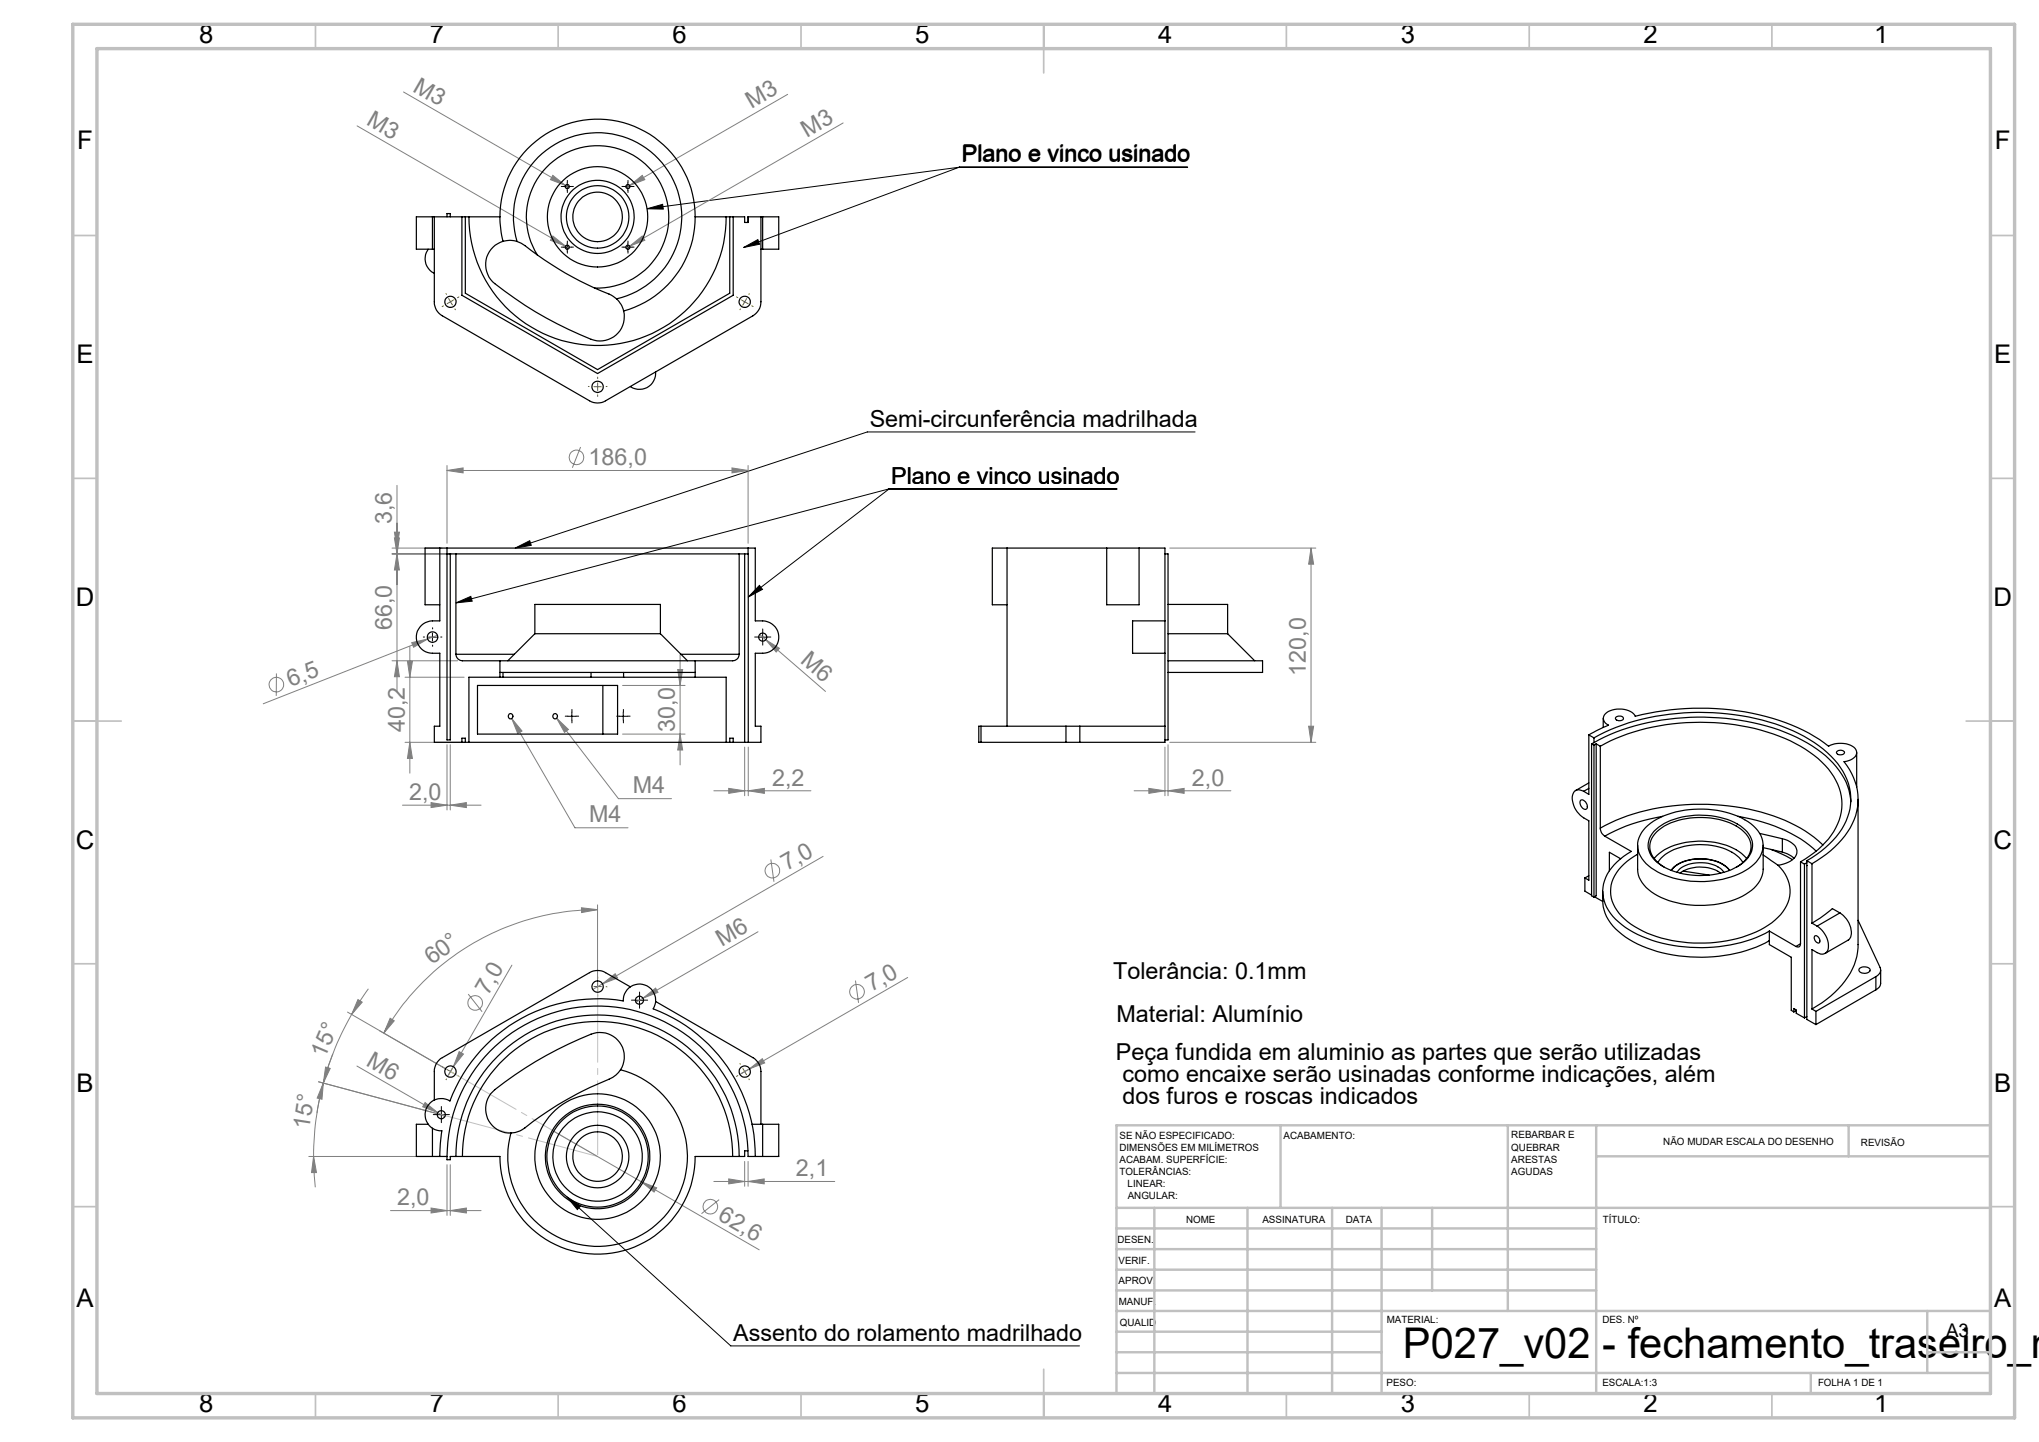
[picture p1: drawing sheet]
<svg xmlns="http://www.w3.org/2000/svg" width="420mm" height="297mm" viewBox="0 0 420 297" stroke-linecap="round" stroke-linejoin="round" font-family="sans-serif">
<g fill="none" stroke="#808080" stroke-width=".21">
<path d="M83.1 18.9l33.4 19.3M162.2 19.4l-32.5 18.8M73.6 25.9l42.9 24.8M113.9 36.1l2.6 2.1-3.1-1.2zM116.5 38.2l.7 .4M129.7 38.2l2.6-2.1 .5 .9zM129.7 38.2l-.7 .4M173.7 25.3l-44 25.4M113.9 48.6l2.6 2.1-3.1-1.2zM116.5 50.7l.7 .4M129.7 50.7l2.6-2.1 .5 .9zM129.7 50.7l-.7 .4"/>
<path d="M81.8 100v42.4M92.1 96.9l3.3-.5v1zM92.1 95.9v16M92.1 96.9h62M119.6 92.1l-1.7 4.2M150.8 96.4l3.3 .5-3.3 .5zM154.1 95.9v16M80.8 114.1h12.1M80.8 112.9h10.3M81.2 110.8h1.1l-.5 3.3zM81.2 109.6h1.1l-.5 3.3zM81.8 114.1l.5 3.3h-1.1z"/>
<path d="M240.9 112.9h30.1M270.1 112.9v40M270.1 112.9l.5 3.3h-1zM56.9 138.7v4.6M80.8 136.1h13.5M81.8 136.1l.5 3.3h-1.1zM83.4 139.5h12.2M83.9 136.2h1l-.5 3.3zM84.4 133.1v26.1M84.8 132.4l3.3-.8-2.9 1.7zM88.1 131.6l-33.9 13.4M90.1 130.8l-2 .8"/>
<path d="M139.6 137.9h1l-.5 3.3zM140.1 134.8v22.7M156.5 130.7l13.5 11.7M157.7 131.8l2.8 1.7-.6 .8zM83.4 152.9h12.2M84.4 152.9l.5 3.3h-1zM92.1 153.4v13.4M92.7 153.4v13.4M105.4 148l2.1 2.6-.9 .5zM105.4 148l13 22.5h11M114.7 147.9l2.4 2.3-.8 .6zM114.7 147.9l12.7 16.6h10.9"/>
<path d="M128.2 151.2h12.9M128.2 141.2h12.9M140.1 151.2l.5 3.3h-1zM153.4 153.9v10M154.1 153.9v10M240 153.9v10M240.6 153.4v10.5M240.9 152.9h30.1M269.6 149.6h1l-.5 3.3zM82.9 165.8h16.2M88.8 165.3l3.3 .5-3.3 .5zM92.7 165.8l3.4-.5v1z"/>
<path d="M147 162.9h20M150.1 162.4l3.3 .5-3.3 .5zM154.1 162.9l3.3-.5v1zM158.8 177l.6 4.6M169.5 176.4l-45.4 26.2M233.6 162.9h19.9M236.6 162.4l3.4 .5-3.4 .5zM240.6 162.9l3.3-.5v1zM105.4 198.8l-12 20.9M119.8 187l3.3 .4-3.3 .6zM123.1 187.4a50.7 50.7 0 0 0-44 25.4M123.1 186.4v15.8"/>
<path d="M156.1 191.9l-23.7 13.7M67.1 219.8l.9 .3-1.4 3zM68.5 217.1l-1.9 6M71.6 208.5l20.3 11.7-13.7-7.9M72.4 208.9a57.6 57.6 0 0 0-5.8 14.2M73.5 219.6l16.7 9.6M73.7 205.9l.9 .5-2.2 2.5zM75.9 203.7l-3.5 5.2M80.4 209.7l.8 .6-2.1 2.5zM93.4 219.7l-1.2 2M94.6 216.6l.9 .5-2.1 2.6zM96.4 204.7l2.9 3.7"/>
<path d="M124.1 202.6l2.6-2 .5 .8zM124.1 202.6l-2 1.2M132.4 205.6l2.6-2.1 .5 .9zM132.4 205.6l-1.4 .8M176.2 202l.6 4.5M187 201.3l-32.6 18.8M63.6 238.2h28.2M64.6 238.2l.6 3.3h-1zM64.6 238.2l.3 6.3M65.6 222.8l24.3 6.5M66.6 223.1l-.3 3.3-1-.2zM66.6 223.1l-.6 2.3-.7 3.9"/>
<path d="M66.6 223.1a56.9 56.9 0 0 0-2 15.1M87.6 227.1l2.6 2.1-3.1-1.2zM90.2 229.2l1.4 .8M92.1 239.9v10.4M92.7 239.9v10.4M114.1 233l42.3 24.4M153.4 239.2v5.1M154.1 239.2v5.1M154.4 220.1l2.6-2.1 .5 .9zM154.4 220.1l-2 1.2M80.4 249.3h18.7M88.8 248.8l3.3 .5-3.3 .5z"/>
<path d="M92.7 249.3l3.4-.5v1zM132.1 243.4l3.2 1.2-.6 .9zM147 243.3h24.9M148.1 247.1l-3.6 2.9M150.1 242.8l3.3 .5-3.3 .5zM154.1 243.3l3.3-.5v1z"/>
<circle cx="118.8" cy="94.2" r="1.5"/>
<circle cx="56.9" cy="141" r="1.51"/>
<circle cx="159.1" cy="179.3" r="1.51"/>
<circle cx="97.9" cy="206.6" r="1.5"/>
<circle cx="176.5" cy="204.3" r="1.51"/>
<circle cx="146.3" cy="248.5" r="1.5"/>
</g>
<g fill="none" stroke="#000" stroke-width=".21">
<path d="M116 38.4h1.7M116.8 37.6v1.7M128.5 38.4h1.7M129.3 37.6v1.7M197.7 34.4l-64.4 8.6M244.7 34.4h-47.1l-44.4 16.6M116 50.9h1.7M116.8 50.1v1.6M128.5 50.9h1.7M129.3 50.1v1.6M133.3 43l3.2-.9 .1 1zM153.2 51l2.9-1.6 .4 .9z"/>
<path d="M246.2 89h-67.6l-72.5 23.9M106.1 112.9l3-1.5 .3 .9zM183.1 100.7l-29 22.3M230.1 100.7h-47l-89.2 23.5M88.3 131.2h1.6M89.1 130.4v1.6M93.9 124.2l3.1-1.4 .3 1zM156.2 131.2h1.7M156.4 120.6l.7 .8-3 1.6zM157.1 130.4v1.6M116.9 147.5h1.7M117.8 146.7v1.6"/>
<path d="M127.6 147.5h1.6M128.4 146.7v1.6M130.9 206h1.6M131.7 205.2v1.6M90.1 229.6h1.6M90.9 228.7v1.7M116.8 246.6l2.8 1.8-.7 .7zM116.8 246.6l33.7 30.6h71.9"/>
</g>
<g fill="none" stroke="#808000" stroke-width=".21" stroke-dasharray="15.2 1.3 1.3 1.3" stroke-linecap="butt">
<path d="M92 60.7l-.2-.3M92.8 62.2l.4 .7M92.8 62.2l-.4-.8M93.7 63.6l.1 .3M121.4 79.6h-.3M123.1 79.7l.8-.1M123.1 79.7l-.8-.1M124.8 79.6h.3M152.6 63.6l-.2 .3M154.2 60.7l.2-.3M123.1 203.2h-.8M123.1 203.2h.8"/>
<path d="M124.8 203.2h.3M152.6 219.3l-.2-.3M92 222.2l-.2 .3M92.8 220.7l-.4 .7M92.8 220.7l.4-.7M154.2 222.2l.2 .3"/>
</g>
<path d="M152.7 61.8l.7 .4M153.4 62.2l-.4 .7M153.4 62.2l.7 .4M153.8 61.5l-.4 .7M153 220l.4 .7M153.4 220.7l.4 .7M153.4 220.7l-.7 .4M154.1 220.3l-.7 .4" fill="none" stroke="#808000" stroke-width=".21"/>
<g fill="none" stroke="#000" stroke-width=".21" stroke-dasharray="15.2 1.3 1.3 1.3">
<path d="M116 38.4h-.4M116.9 37.6v-.4M116.9 39.2v.5M117.7 38.4h.4M128.5 38.4h-.4M129.4 37.6v-.4M129.4 39.2v.5M130.2 38.4h.4M116 50.9h-.4M116.9 50.1v-.5M116.9 51.7v.4M117.7 50.9h.4"/>
<path d="M128.5 50.9h-.4M129.4 50.1v-.5M129.4 51.7v.4M130.2 50.9h.4M87.4 131.2h-.2M89.1 129.5v-.2M89.1 132.9v.2M90.8 131.2h.2M156.3 131.2h-.9M157.1 130.4v-.9M157.1 132v.9M157.9 131.2h.9"/>
<path d="M117 147.5h-.6M117.8 146.7v-.6M117.8 148.3v.6M118.6 147.5h.6M127.6 147.5h-.6M128.4 146.7v-.6M128.4 148.3v.6M129.2 147.5h.6M130.9 206h-.8M131.7 205.2v-.9M131.7 206.8v.9M132.6 206h.8"/>
<path d="M90.1 229.6h-.9M90.9 228.7v-.8M90.9 230.4v.8M91.7 229.6h.9"/>
</g>
<g fill="none" stroke="#808000" stroke-width=".21" stroke-dasharray="15.2 1.3 1.3 1.3">
<path d="M91.4 63l-.3 .2M92.8 62.2l-.7 .4M92.8 62.2l.7-.5M94.2 61.3l.3-.1M123.1 79.7v.8M123.1 79.7v-.9M123.1 78v-.3M152 61.3l-.3-.1M154.9 63l.3 .2M123.1 81.3v.4M91.4 219.9l-.3-.2M123.1 203.2v-.8"/>
<path d="M123.1 203.2v.8M123.1 201.5v-.3M123.1 204.9v.3M154.9 219.9l.3-.2M92.8 220.7l-.7-.4M92.8 220.7l.7 .4M94.2 221.5l.3 .2M152 221.5l-.3 .2"/>
</g>
<path d="M123.1 203.2v35M123.1 238.2l-30.3-17.5" fill="none" stroke="#c0c0c0" stroke-width=".21" stroke-dasharray="15.2 1.3 1.3 1.3" stroke-dashoffset="-.4"/>
<path d="M90.9 229.6l32.2 8.6" fill="none" stroke="#c0c0c0" stroke-width=".21" stroke-dasharray="15.2 1.3 1.3 1.3" stroke-dashoffset=".5"/>
<g fill="none" stroke="#c0c0c0" stroke-width=".35">
<path d="M65 5v5M115 5v5M165 5v5M215 5v10M265 5v5M315 5v5M365 5v5M15 48.5h5M410 48.5h5M15 98.5h5M410 98.5h5M15 148.5h10"/>
<path d="M405 148.5h10M15 198.5h5M410 198.5h5M15 248.5h5M410 248.5h5M65 287v5M115 287v5M165 287v5M215 282v10M265 287v5M315 287v5M365 287v5"/>
</g>
<g fill="none" stroke="#c0c0c0" stroke-width=".5">
<path d="M263.8 231.8v17M310.6 231.8v38.2M328.8 231.8v55.2M328.8 238.2h81.2M380.8 231.8v6.4M410 231.8h-180v55.2M230 248.8h180M230 257.3h98.8M230 253h98.8M237.8 248.8v38.2M257 248.8v38.2M274.4 248.8v38.2"/>
<path d="M284.6 248.8v38.2M295 248.8v17M230 265.8h98.8M230 261.5h98.8M230 278.5h54.6M230 274.3h54.6M230 270h180M397 278.5h13M397 270v12.8M230 282.8h180M373 282.8v4.2"/>
</g>
<path d="M15 5h400v287h-400zM20 10h390v277h-390z" fill="none" stroke="#c0c0c0" stroke-width=".7"/>
<path d="M156.4 120.6l.7 .8-3 1.6zM93.9 124.2l3.1-1.4 .3 1zM106.1 112.9l3-1.5 .3 .9zM116.8 246.6l2.8 1.8-.7 .7zM133.3 43l3.2-.9 .1 1zM153.2 51l2.9-1.6 .4 .9z" fill="#000"/>
<g fill="#808080">
<path d="M113.9 36.1l2.6 2.1-3.1-1.2z"/>
<path d="M84.8 132.4l3.3-.8-2.9 1.7z"/>
<path d="M129.7 50.7l2.6-2.1 .5 .9z"/>
<path d="M132.4 205.6l2.6-2.1 .5 .9z"/>
<path d="M94.6 216.6l.9 .5-2.1 2.6z"/>
<path d="M157.7 131.8l2.8 1.7-.6 .8z"/>
<path d="M132.1 243.4l3.2 1.2-.6 .9z"/>
<path d="M119.8 187l3.3 .4-3.3 .6zM80.4 209.7l.8 .6-2.1 2.5z"/>
<path d="M73.7 205.9l.9 .5-2.2 2.5zM66.6 223.1l-.3 3.3-1-.2z"/>
<path d="M67.1 219.8l.9 .3-1.4 3zM64.6 238.2l.6 3.3h-1z"/>
<path d="M87.6 227.1l-.5 .9 3.1 1.2zM113.9 48.6l-.5 .9 3.1 1.2z"/>
<path d="M92.7 249.3l3.4-.5v1zM88.8 248.8l3.3 .5-3.3 .5zM240.6 162.9l3.3-.5v1zM236.6 162.4l3.4 .5-3.4 .5z"/>
<path d="M114.7 147.9l1.6 2.9 .8-.6zM105.4 148l1.2 3.1 .9-.5zM150.1 242.8l3.3 .5-3.3 .5zM154.1 243.3l3.3-.5v1z"/>
<path d="M150.8 96.4l3.3 .5-3.3 .5zM92.1 96.9l3.3-.5v1zM154.1 162.9l3.3-.5v1zM150.1 162.4l3.3 .5-3.3 .5zM92.7 165.8l3.4-.5v1zM88.8 165.3l3.3 .5-3.3 .5z"/>
<path d="M154.4 220.1l3.1-1.2-.5-.9zM124.1 202.6l3.1-1.2-.5-.8zM129.7 38.2l3.1-1.2-.5-.9z"/>
<path d="M84.4 152.9l.5 3.3h-1zM83.9 136.2h1l-.5 3.3zM81.8 136.1l.5 3.3h-1.1zM81.2 110.8h1.1l-.5 3.3zM81.8 114.1l.5 3.3h-1.1zM81.2 109.6h1.1l-.5 3.3zM140.1 151.2l.5 3.3h-1zM139.6 137.9h1l-.5 3.3zM269.6 149.6h1l-.5 3.3zM270.1 112.9l.5 3.3h-1z"/>
</g>
<g fill="none" stroke="#000" stroke-width=".25">
<path d="M88.2 51.3a3.4 3.4 0 0 0 1.3 5M89.1 44.7h-3.3v6.6h3.3M89.1 44.7v6.6M89.1 44.7h13.9M89.1 51.3h.4M89.5 44.7v17.5a3.2 3.2 0 0 0 1.6 2.8l30.3 17.5a3.2 3.2 0 0 0 3.3 0l30.4-17.5a3.3 3.3 0 0 0 1.6-2.8v-17.5M92.1 44.7v-.7h.6v.7M95.1 44.7v16.1l28 16.1 27.9-16.1v-16.1M95.8 44.7v15.7l27.3 15.7 27.2-15.7v-15.7M96.6 44.7a26.5 26.5 0 0 0 26.5 26.5 26.5 26.5 0 0 0 26.5-26.5M103 44.7l.2 3.1 .4 1.9M103 44.7a20.1 20.1 0 0 1 20.1-20.2 20.1 20.1 0 0 1 20.1 20.2"/>
<path d="M103.6 49.7a5 5 0 0 0-1.7 8.7 76.5 76.5 0 0 0 20.4 11.7 5 5 0 0 0 6.1-6M103.6 49.7a4.7 4.7 0 0 1 2.9 0M106.5 49.7a17.3 17.3 0 0 1 11.9-21.7 17.3 17.3 0 0 1 21.5 12.4 17.3 17.3 0 0 1-12.9 21.2M106.5 49.7l1.6 .9 2.6 1.9M110.7 52.5a14.7 14.7 0 0 1 7.2-21.5 14.7 14.7 0 0 1 19.7 11.3 14.7 14.7 0 0 1-15.1 17M110.7 52.5a66.7 66.7 0 0 0 11.8 6.8M122.5 59.3l1.5 .7a7.8 7.8 0 0 1 3 1.6M143.2 44.7a20.1 20.1 0 0 1-14.8 19.4M143.2 44.7h10.2v1.1h.7v-1.1M156.7 51.3h.4M157.1 44.7h3.3v6.6h-3.3M157.1 44.7h-3v1.1"/>
<path d="M157.1 44.7v6.6M127 61.6a4.7 4.7 0 0 1 1.4 2.5M135 76.6a3.3 3.3 0 0 1-1.6 3.2 3.3 3.3 0 0 1-3.5-.2M90.6 112.9v15a4.3 4.3 0 0 0-4.1 1.2 3.3 3.3 0 0 0-.4 3.6 3.3 3.3 0 0 0 3 1.8h1.5v15.1h-1.1v3.3h7.1M90.6 112.9h-3v11.7h3M90.6 112.9h1.5M92.1 112.9h62M92.1 112.9v39.5h.6v-38.3M92.1 114.1h1.8M93.9 114.1h58.4M93.9 114.1v20.7M152.3 114.1h1.8v38.8"/>
<path d="M152.3 114.1v20.7M153.4 114.1v38.8M154.1 114.1h.1M154.1 112.9h1.5v15a4.3 4.3 0 0 1 4.1 1.2 3.3 3.3 0 0 1 .4 3.6 3.3 3.3 0 0 1-3 1.8h-1.5v15.1h1.1v3.3h-7.1M154.1 112.9v1.2M207.4 112.9h20.6M207.4 112.9h-3v11.7h3M207.4 112.9v36.7M228 112.9v11.7h6.6v-11.7M228 112.9h6.6M234.6 112.9h5.4v15M240 114.1h.6v38.3h-.6"/>
<path d="M93.9 134.8a1.39 1.39 0 0 0 1.3 1.3h7.8M93.9 134.8h12M103 138.5h40.2M103 136.1h40.2M103 139.5h.6M103 136.1v3.4M103 139.5h-6.4v13.4M103.6 139.5h18.1M103.6 138.5v1M110.2 130.5h25.8M110.2 130.5v-6h25.8v6M110.2 130.5l-5.6 5.6"/>
<path d="M121.7 139.5h6.7M121.7 138.5v1M128.4 139.5h14.8M128.4 138.5v1M136 130.5l5.6 5.6M140.3 134.8h12M143.2 136.1v3.4M143.2 139.5h6.4v13.4M152.3 134.8a1.33 1.33 0 0 1-1.4 1.3h-7.7M240 127.9h-6.7v6.6h6.7M240 127.9v6.6M240 134.5v18.4h-17.6"/>
<path d="M240.6 136.1h19.5v2.4h-19.5M240.6 130.5h12.3M240.6 124.5h12.3v6M252.9 130.5l5.5 5.6M95.1 152.9v-.9h.7v.9M96.6 152.9h53M98.4 141.2h28.8v10h-28.8zM124.2 141.2v10M150.3 152.9v-.9h.7v.9M202.1 149.6h-.5v3.3h.5M202.1 152.9h17.5M202.1 149.6h17.5"/>
<path d="M202.1 149.6v3.3M219.6 149.6h2.8M219.6 152.9h2.8M219.6 149.6v3.3M222.4 149.6h17.6M222.4 149.6v3.3M327.3 151.4l4-2a1.47 1.47 0 0 1-1-1.4 1.47 1.47 0 0 1 1-1.5 4.8 4.8 0 0 1 5.4 .7l.1 .3a52.2 52.2 0 0 1 34.7 2.9l3.3 1.9 1.9 1.4a5 5 0 0 1 5.4 .5 1.38 1.38 0 0 1-.5 2.1l-1.8 .6a11.9 11.9 0 0 1-.4 16l-2.3 2.3-3.9 2.7M327.3 151.4v12.2l-1.1-.6M327.3 151.4l1 .6M327.8 153.2l.5 .3M327.8 153.2v31.3l.5 .3M328.3 152a47.1 47.1 0 0 1 29-4.8 36 36 0 0 1 19.1 7.8 12.2 12.2 0 0 1 4.5 12.4 16.6 16.6 0 0 1-7.7 9.3l-1 .6"/>
<path d="M328.3 153a46.1 46.1 0 0 1 25.7-5.2 39.6 39.6 0 0 1 21.2 7.2 14.3 14.3 0 0 1 6 10.1M328.3 152v1M328.3 153.5v31.3M328.3 153l-.5 .2M328.8 153.2l.8 .5M328.8 153.2l-.5 .3M328.8 153.2v31.3l-.5 .3M329.6 153.7a43.8 43.8 0 0 1 24.9-4.8 39.8 39.8 0 0 1 17.4 5.4 15 15 0 0 1 7.4 9.7 11.4 11.4 0 0 1-4.1 10.3l-1.5 1.3-2.8 1.9M329.6 153.7v16.9M330.2 148v1.8M332.8 147.8a.9 .9 0 0 1 .9-.4 .9 .9 0 0 1 .7 .7 .98 .98 0 0 1-1.7-.2zM378.4 154.8a1.05 1.05 0 0 1 1.5 .2 .93 .93 0 0 1-.8 .5 .93 .93 0 0 1-.8-.6z"/>
<path d="M382.4 155v7.1M325.6 164.8a1.25 1.25 0 0 1 1.1 1.8 1.25 1.25 0 0 1-1.1-1.8zM326.2 163a1.49 1.49 0 0 0-1.8-.1 1.49 1.49 0 0 0-.5 1.7 5.4 5.4 0 0 0 3.4 4.4v12.3l-.8-.5M327.3 161.3l-2.8 1.5M327.3 162.4l-1.1 .6M329.6 170.6a1.95 1.95 0 0 0 1 1.6M329.6 170.6a44.3 44.3 0 0 1 26.3-4.6 34.6 34.6 0 0 1 18.6 7.1l1 1M330.6 172.2l5.4 3.2a10.4 10.4 0 0 0-5.9 8 8.6 8.6 0 0 0 4 7.1 26.9 26.9 0 0 0 16.5 4.7 29.5 29.5 0 0 0 13.9-3.4M333.8 176.9l-2.3-1.4v3.8M337.3 175.9a10.5 10.5 0 0 0-5.4 6.4 7.8 7.8 0 0 0 3.3 7.5 24.9 24.9 0 0 0 16 4.4 23.8 23.8 0 0 0 14.4-4.7 7.3 7.3 0 0 0 2.7-8.2l-.6-1.3-1.4-1.8M337.3 174.1v4.9a6.2 6.2 0 0 0 3.5 5.1 20.2 20.2 0 0 0 18.8 .1 6.5 6.5 0 0 0 3.6-5.2v-4.9M338.9 170.5a16.6 16.6 0 0 1 11.9-3.9 16.8 16.8 0 0 1 10.4 3.5 5 5 0 0 1 .1 7.9 16.9 16.9 0 0 1-12.1 3.5 16.2 16.2 0 0 1-10.1-3.6 4.9 4.9 0 0 1-.2-7.4z"/>
<path d="M340.7 171.2a13.8 13.8 0 0 1 10.1-3.3 12.8 12.8 0 0 1 9.1 3.4 4.1 4.1 0 0 1-.8 6.3 15.8 15.8 0 0 1-13.2 2.2 8.9 8.9 0 0 1-6.1-4.1 4 4 0 0 1 .9-4.5zM340.7 176.8a11.9 11.9 0 0 1 9.1-3.6 12.8 12.8 0 0 1 9.8 3.4l.2 .2M341.5 177.7a8.6 8.6 0 0 1 6.2-3.5 12.9 12.9 0 0 1 10.5 2.4l.8 1.1M342.5 168.1a35.7 35.7 0 0 0-11.9 4.1M342.8 178.6a4.9 4.9 0 0 1-2.9-5 6.8 6.8 0 0 1 5-4.4 15.7 15.7 0 0 1 13.8 1.7 4.1 4.1 0 0 1 0 7l-.9 .7M344.8 178.5a9.6 9.6 0 0 1 10.8 0l.7 .8a8.4 8.4 0 0 0-8.4-2.1 6 6 0 0 0-3.7 2.1zM345.4 179.7a5.8 5.8 0 0 1 5.2-2 5.3 5.3 0 0 1 4.5 2M346.1 179.8a7.5 7.5 0 0 1 8.3 0M346.7 179.4l5.3 .8M358 168.1a32.4 32.4 0 0 1 15.5 6.6l.6 .6M362.5 171.7l4.6 1.1M363.1 176.1l3.2 2.1"/>
<path d="M363.2 174.6l3.9 .9M364.8 175l3.2 1.4 1.2 .7M367.1 172.8a3.3 3.3 0 0 1 3 2.7 3.2 3.2 0 0 1-2.8 2.5l-1 .2M367.1 175.5l1.1 .4 1.3 .9M367.1 172.8v2.7M370.9 177.5l.8 .5M370.9 177.5v16.9M371.7 178v31.7M372.2 177.3v32.7l1.9 1M372.2 177.3l1 .6M372.2 177.7l-.5 .3M373.2 177.9v12.2"/>
<path d="M382.7 164.6v30a13.9 13.9 0 0 1-5.6 10.5l-1.8 1.4-2.1 1.3M326.5 180.8v2.7l1.3 .9M327.3 180.4l-.8 .4M328.4 184.7l1.7 1M330.1 183.6a9.1 9.1 0 0 0 4 8.8 26.9 26.9 0 0 0 16.5 4.8 29.5 29.5 0 0 0 13.9-3.5M364.5 191.8v2.8l4.5 2.6v10.9l.5 .3M364.5 191.8l5.4 3.1M370.9 194.4a.58 .58 0 0 1-.3 .6 .58 .58 0 0 1-.7-.1M370.9 194.4l-1 .5M373.2 190.1l1.1 .6M373.8 192.8a.94 .94 0 0 1 .9 .4 .94 .94 0 0 1 0 1 1.03 1.03 0 0 1-.9-1.4zM374.3 190.7a4.5 4.5 0 0 1 2 5.3l-.4 .4a1.54 1.54 0 0 1-1.6-.2l-1.1-.6v12.2"/>
<path d="M379 188l-1.6-.9-2.5 2-1.7 1M379 188a4.8 4.8 0 0 1 2.2 5l-.3 .5-4.9 2.9M379 188l-4.7 2.7M382.7 189.5l4.6 9.8a1.43 1.43 0 0 1-.9 1.9M383.1 199.4a1.47 1.47 0 0 1 2.1 .4 1.38 1.38 0 0 1-2.3 .1zM387.4 199.8v3l-.3 .5-.7 .6M129.9 203.3l-5.2-3a3.2 3.2 0 0 0-3.3 0l-30.3 17.5a3.2 3.2 0 0 0-1.6 2.9v5.9M135 206.3l20.1 11.5a3.4 3.4 0 0 1 1.6 2.9v10.9M369.5 208.4v-.7l.5 .3v.7l1.7 1M370 208.1l-.5 .3M372.2 209.4l-.5 .3M373.2 207.8l.9 .5"/>
<path d="M374.1 208.3v2.7M386.4 201.2l-12.3 7.1M386.4 201.2v2.7M386.4 203.9l-12.3 7.1M88.2 231.6h-2.4v6.6h3.3M89.1 238.2h3M89.1 232.4v5.8M90.6 238.2l.1-2.7 .3-2.6a3.3 3.3 0 0 1-3.3-4.2 3.3 3.3 0 0 1 5-1.9 32.5 32.5 0 0 1 35.7-20.6 3.3 3.3 0 0 1 4.2-3.4 3.3 3.3 0 0 1 1.9 5 32.4 32.4 0 0 1 21.1 30.4M92.1 238.2a31 31 0 0 1 31-31 31 31 0 0 1 31 31h3M92.1 238.2v.7h.6v-.7h1.2M93.9 238.2a29.2 29.2 0 0 1 29.2-29.1 29.2 29.2 0 0 1 29.2 29.1M93.9 238.2h1.4"/>
<path d="M95.3 238.2a27.8 27.8 0 0 1 27.8-27.8 27.8 27.8 0 0 1 27.8 27.8M95.3 238.2h7.7a20.1 20.1 0 0 0 20.1 20.1 20.1 20.1 0 0 0 20.1-20.1h7.7M127.8 220.3a6 6 0 0 1-3.6 2.5 70.7 70.7 0 0 0-16.6 9.9l-1.4 .6-1 .1M127.8 220.3a18.5 18.5 0 0 1 13.1 22.7 18.5 18.5 0 0 1-22.6 13.1 18.5 18.5 0 0 1-13.1-22.7M127.8 220.3a5 5 0 0 0-.3-5.8 5 5 0 0 0-5.8-1.5 76.1 76.1 0 0 0-20.2 11.9 5 5 0 0 0-1.1 5.5 5 5 0 0 0 4.8 3M150.9 238.2h1.4M154.1 237h-.7v1.2h-1.1M154.9 231.6h2.2M157.1 231.6h3.3v6.6h-3.3M157.1 231.6v6.6"/>
<circle cx="116.8" cy="38.4" r=".41"/>
<circle cx="129.3" cy="38.4" r=".41"/>
<circle cx="116.8" cy="50.9" r=".41"/>
<circle cx="123.1" cy="44.7" r="6.4"/>
<circle cx="123.1" cy="44.7" r="10.3"/>
<circle cx="123.1" cy="44.7" r="5.1"/>
<circle cx="123.1" cy="44.7" r="7.5"/>
<circle cx="129.3" cy="50.9" r=".41"/>
<circle cx="92.8" cy="62.2" r="1.16"/>
<circle cx="123.1" cy="79.7" r="1.18"/>
<circle cx="153.4" cy="62.2" r="1.16"/>
<circle cx="89.1" cy="131.2" r="1.08"/>
<circle cx="157.1" cy="131.2" r=".84"/>
<circle cx="105.1" cy="147.5" r=".52"/>
<circle cx="114.3" cy="147.5" r=".52"/>
<circle cx="123.1" cy="203.2" r="1.16"/>
<circle cx="131.7" cy="206" r=".83"/>
<circle cx="90.9" cy="229.6" r=".84"/>
<circle cx="92.8" cy="220.7" r="1.17"/>
<circle cx="123.1" cy="238.2" r="10.8"/>
<circle cx="123.1" cy="238.2" r="6.4"/>
<circle cx="123.1" cy="238.2" r="9.2"/>
<circle cx="123.1" cy="238.2" r="12.9"/>
<circle cx="123.1" cy="238.2" r="10.4"/>
<circle cx="123.1" cy="238.2" r="5.1"/>
<circle cx="153.4" cy="220.7" r="1.17"/>
</g>
<text font-size="8.7" x="289" y="279.7">P027_v02 - fechamento_traseiro_m</text>
<g font-size="5.3">
<text x="41" y="8.9">8</text>
<text x="88.5" y="8.9">7</text>
<text x="138.5" y="8.9">6</text>
<text x="188.5" y="8.9">5</text>
<text x="238.5" y="8.9">4</text>
<text x="288.5" y="8.9">3</text>
<text x="338.5" y="8.9">2</text>
<text x="386" y="8.9">1</text>
<text x="15.9" y="30.6">F</text>
<text x="410.9" y="30.6">F</text>
<text x="15.7" y="74.9">E</text>
<text x="410.7" y="74.9">E</text>
<text x="15.6" y="124.9">D</text>
<text x="410.6" y="124.9">D</text>
<text x="15.6" y="174.9">C</text>
<text x="410.6" y="174.9">C</text>
<text x="15.7" y="224.9">B</text>
<text x="410.7" y="224.9">B</text>
<text x="15.7" y="269.1">A</text>
<text x="410.7" y="269.1">A</text>
<text x="41" y="290.9">8</text>
<text x="88.5" y="290.9">7</text>
<text x="138.5" y="290.9">6</text>
<text x="188.5" y="290.9">5</text>
<text x="238.5" y="290.9">4</text>
<text x="288.5" y="290.9">3</text>
<text x="338.5" y="290.9">2</text>
<text x="386" y="290.9">1</text>
</g>
<g font-size="4.8" fill="#808080">
<text x="84.8" y="18.7" transform="rotate(30 84.8 18.7)">M3</text>
<text x="154.8" y="22.5" transform="rotate(-30 154.8 22.5)">M3</text>
<text x="75.3" y="25.6" transform="rotate(30 75.3 25.6)">M3</text>
<text x="166.2" y="28.4" transform="rotate(-30 166.2 28.4)">M3</text>
<text x="121.2" y="95.8">186,0</text>
<text x="80.7" y="108" transform="rotate(-90 80.7 108)">3,6</text>
<text x="80.7" y="129.8" transform="rotate(-90 80.7 129.8)">66,0</text>
<text x="164.7" y="136.4" transform="rotate(41 164.7 136.4)">M6</text>
<text x="59.8" y="141.6" transform="rotate(-21 59.8 141.6)">6,5</text>
<text x="269" y="139.1" transform="rotate(-90 269 139.1)">120,0</text>
<text x="83.4" y="150.9" transform="rotate(-90 83.4 150.9)">40,2</text>
<text x="139" y="150.9" transform="rotate(-90 139 150.9)">30,0</text>
<text x="159" y="161.8">2,2</text>
<text x="245.5" y="161.8">2,0</text>
<text x="84.3" y="164.7">2,0</text>
<text x="130.3" y="163.4">M4</text>
<text x="121.4" y="169.4">M4</text>
<text x="162.1" y="179.5" transform="rotate(-30 162.1 179.5)">7,0</text>
<text x="148.7" y="195" transform="rotate(-30 148.7 195)">M6</text>
<text x="89" y="198.9" transform="rotate(-37 89 198.9)">60°</text>
<text x="100.5" y="205.2" transform="rotate(-60 100.5 205.2)">7,0</text>
<text x="179.5" y="204.4" transform="rotate(-30 179.5 204.4)">7,0</text>
<text x="66.9" y="218.1" transform="rotate(-67 66.9 218.1)">15°</text>
<text x="75.2" y="219.3" transform="rotate(30 75.2 219.3)">M6</text>
<text x="63.7" y="232.7" transform="rotate(-81 63.7 232.7)">15°</text>
<text x="163.9" y="242.2">2,1</text>
<text x="81.8" y="248.2">2,0</text>
<text x="147.7" y="251.1" transform="rotate(30 147.7 251.1)">62,6</text>
</g>
<g font-size="4.8">
<text x="198.1" y="33.3">Plano e vinco usinado</text>
<text x="179.1" y="87.9">Semi-circunferência madrilhada</text>
<text x="183.6" y="99.6">Plano e vinco usinado</text>
<text x="229.3" y="201.6">Tolerância: 0.1mm</text>
<text x="230" y="210.5">Material: Alumínio</text>
<text x="229.9" y="218.3">Peça fundida em aluminio as partes que serão utilizadas</text>
<text x="231.2" y="222.8">como encaixe serão usinadas conforme indicações, além</text>
<text x="231.2" y="227.3">dos furos e roscas indicados</text>
<text x="151" y="276.2">Assento do rolamento madrilhado</text>
</g>
<text font-size="3.9" x="400.9" y="275.5">A3</text>
<g font-size="2.1">
<text x="230.6" y="234.6">SE NÃO ESPECIFICADO:</text>
<text x="230.6" y="237">DIMENSÕES EM MILÍMETROS</text>
<text x="230.6" y="239.5">ACABAM. SUPERFÍCIE:</text>
<text x="264.4" y="234.5">ACABAMENTO:</text>
<text x="311.3" y="234.5">REBARBAR E</text>
<text x="311.3" y="237">QUEBRAR</text>
<text x="311.3" y="239.5">ARESTAS</text>
<text x="342.6" y="235.9">NÃO MUDAR ESCALA DO DESENHO</text>
<text x="383.3" y="236.1">REVISÃO</text>
<text x="230.6" y="242">TOLERÂNCIAS:</text>
<text x="232.3" y="244.5">LINEAR:</text>
<text x="311.3" y="242">AGUDAS</text>
<text x="232.3" y="247">ANGULAR:</text>
<text x="244.3" y="252">NOME</text>
<text x="260" y="251.9">ASSINATURA</text>
<text x="277.2" y="251.9">DATA</text>
<text x="330.2" y="251.9">TÍTULO:</text>
<text x="230.2" y="256">DESEN.</text>
<text x="230.4" y="260.3">VERIF.</text>
<text x="230.4" y="264.4">APROV.</text>
<text x="230.5" y="268.7">MANUF.</text>
<text x="230.7" y="273.1">QUALID</text>
<text x="285.6" y="272.5">MATERIAL:</text>
<text x="330.1" y="272.5">DES. Nº</text>
<text x="285.6" y="285.5">PESO:</text>
<text x="330.1" y="285.6">ESCALA:1:3</text>
<text x="374.5" y="285.6">FOLHA 1 DE 1</text>
</g>
</svg>
